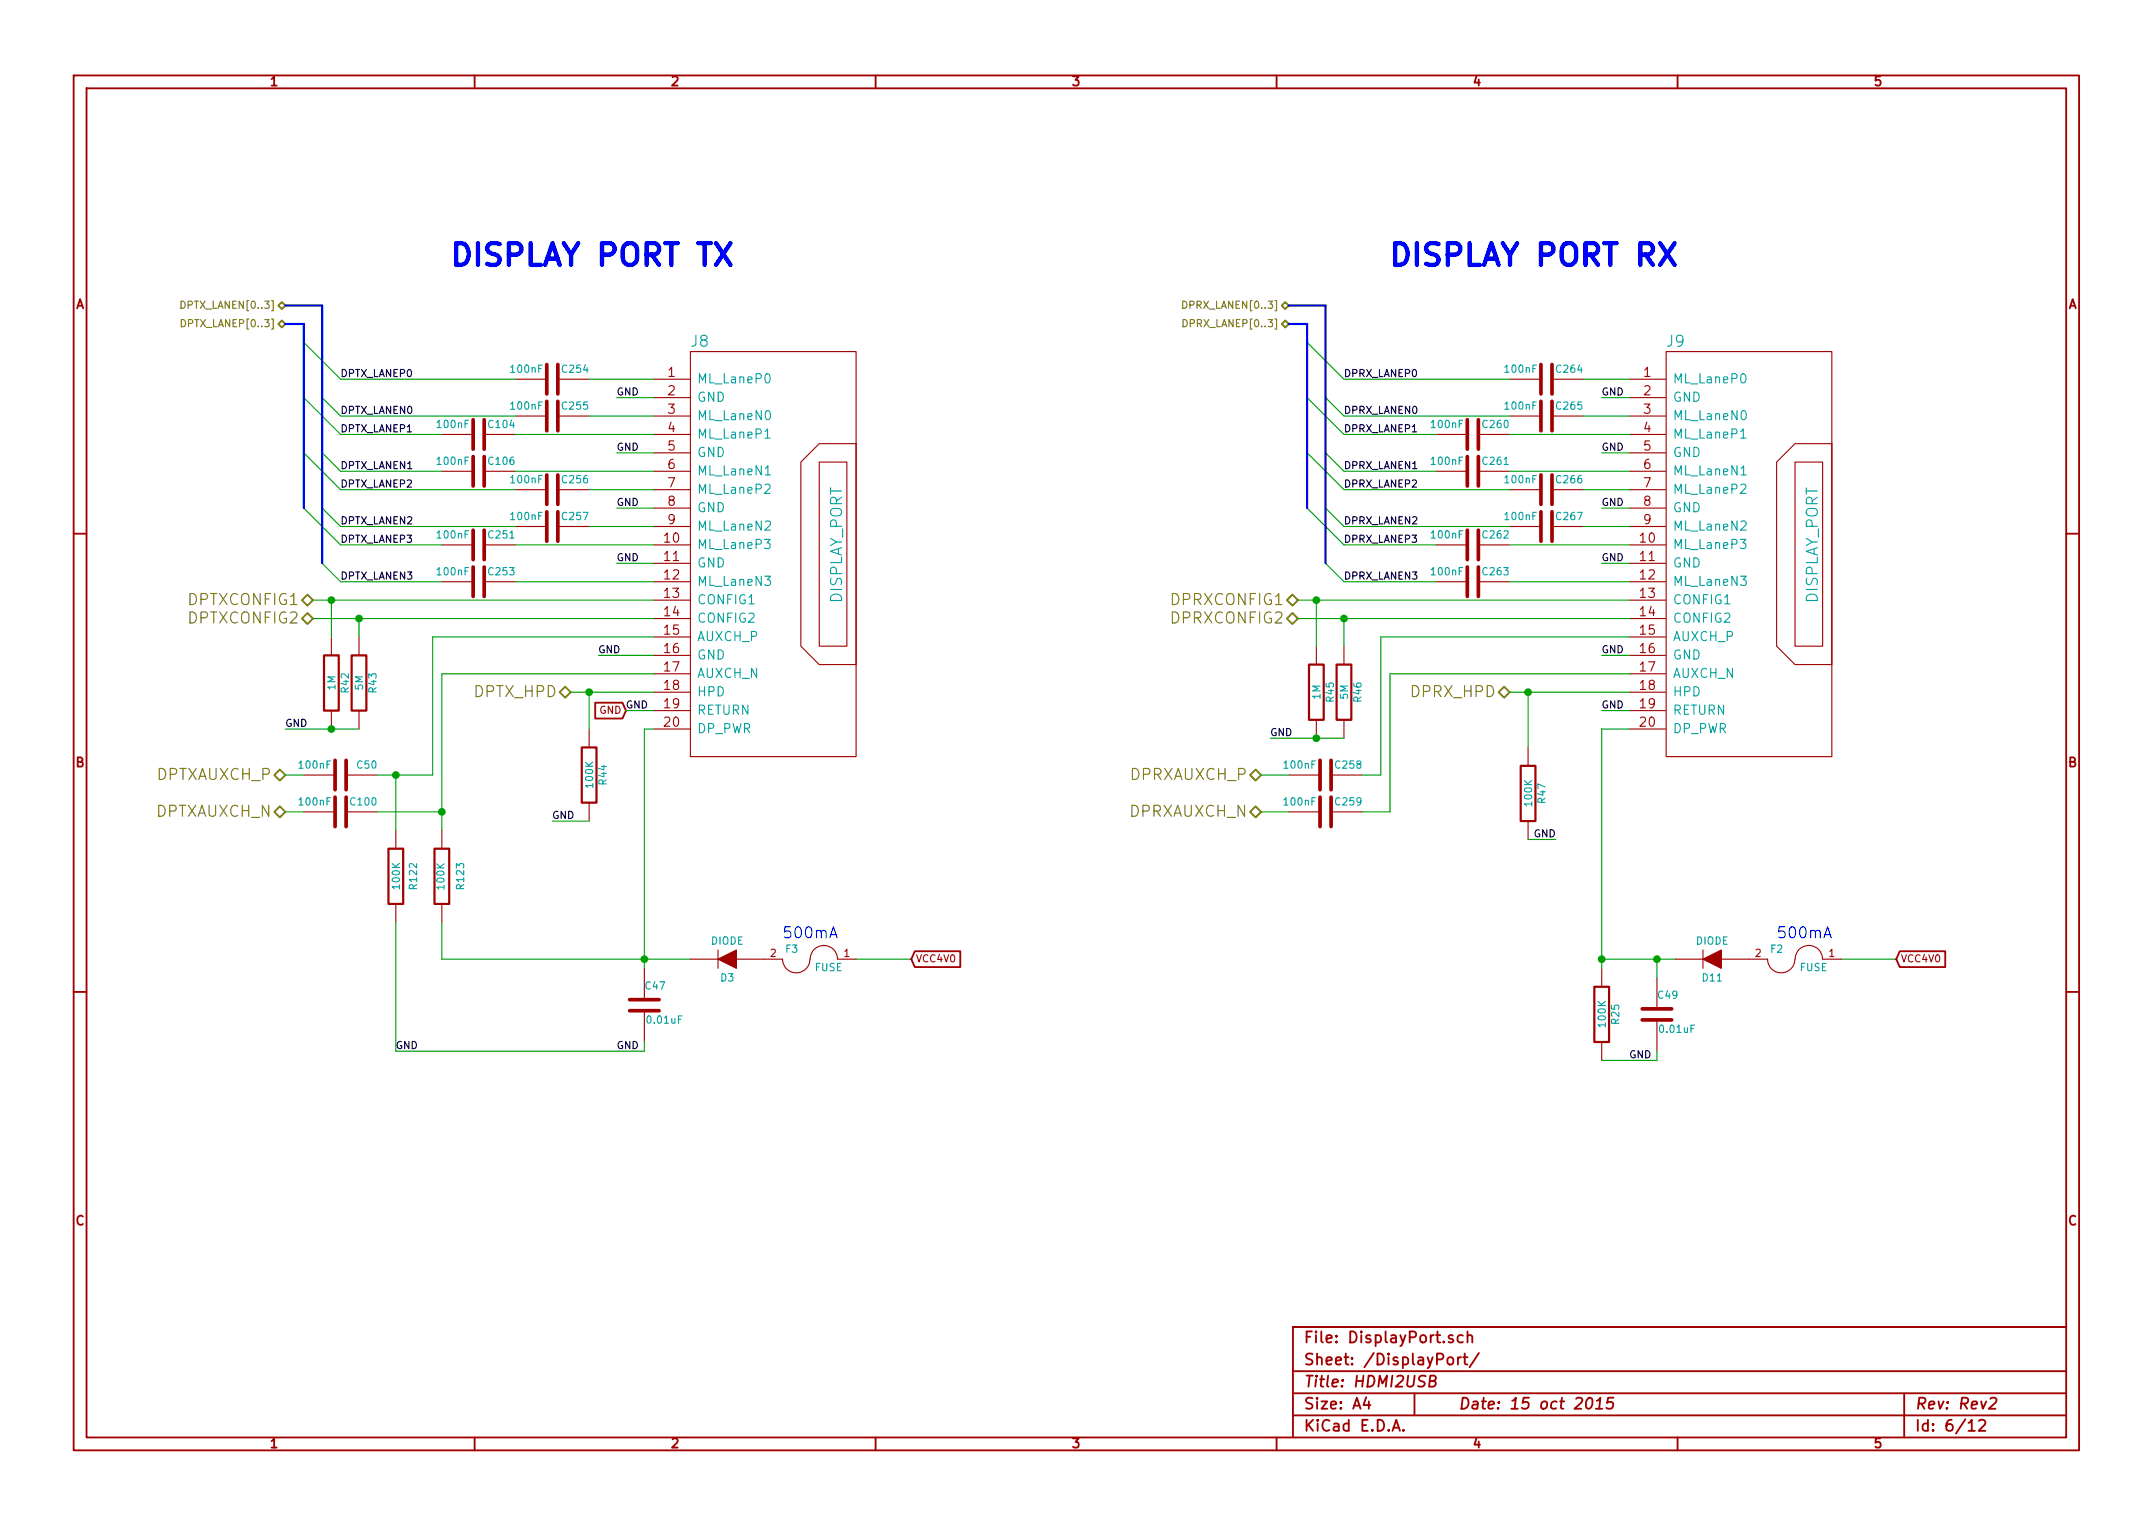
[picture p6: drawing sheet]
<svg xmlns="http://www.w3.org/2000/svg" width="297mm" height="210mm" viewBox="0 0 297 210" stroke-linecap="round" stroke-linejoin="round" font-family="sans-serif">
<g fill="none" stroke="#a00000" stroke-width=".25">
<path d="M10.2 10.4h276.6v189.7h-276.6zM11.9 12.2h273.2v186.1h-273.2zM65.5 10.4v1.8M120.8 10.4v1.8M176.1 10.4v1.8M231.4 10.4v1.8M10.2 73.6h1.7M285.1 73.6h1.7M82.1 96.9h3.8l.5 1.1-.5 1.1h-3.8zM10.2 136.8h1.7M126.2 131.2h6.3v2.2h-6.3l-.5-1.1zM262.1 131.2h6.3v2.2h-6.3l-.5-1.1z"/>
<path d="M285.1 136.8h1.7M65.5 198.3v1.8M120.8 198.3v1.8M176.1 198.3v1.8M178.4 189.2h106.7M178.4 195.3h106.7M178.4 192.2h106.7M188.5 192.8l-.4 1h1M188.8 193.3v1.1M192.1 197.4l.5-1.5 .5 1.5M192.3 197h.7M193.6 197.3h.1l-.1 .1-.1-.1h.1v.1"/>
<path d="M195.1 192.2v3.1M197.3 190.5l.6-.1a.35 .35 0 0 0 .2-.3 .35 .35 0 0 0-.3-.3h-.5l-.1 1.5h.5a.4 .4 0 0 0 .4-.4 .4 .4 0 0 0-.3-.4M199.8 187.4a.42 .42 0 0 1 .4-.2 .42 .42 0 0 1 .3 .3v.5a.43 .43 0 0 1-.4 .3 .43 .43 0 0 1-.4-.3zM200.4 184.3l-.3-.1-.3 .2 .1 .2 .5 .2 .1 .1-.1 .2-.1 .1-.5-.1M201.1 187.2v1.1M201.6 187.2l-.3 .1-.2 .2M201.8 184.3a.48 .48 0 0 0-.6 0l-.1 .6a.48 .48 0 0 0 .7 .2M201.9 187.2h.6M202.1 186.7v1.4l.1 .1 .3 .1M202.5 184.3a.38 .38 0 0 1 .6 .1v.8M202.5 183.7v1.5M204 186.7l-1.3 1.9"/>
<path d="M219.1 192.9a.34 .34 0 0 1 .6 .2 .87 .87 0 0 1-.6 1.3l-.2-.1a1.13 1.13 0 0 1 .2-1.4zM220.2 194.4h.9M220.3 193.3l.5-.5-.2 1.6M222.6 192.8h-.7l-.2 .8 .2-.2 .6 .1 .1 .2-.2 .5a.62 .62 0 0 1-.8 0M231.4 198.3v1.8M262.7 192.2v6.1M271.6 196.3l.4-.4v1.5M271.6 197.4h.9M273 196l.3-.1h.3l.2 .1 .1 .3-.1 .2-.8 .9h.9M274.6 193l.2-.2h.4a.32 .32 0 0 1 .2 .5l-.1 .2-.9 .9h.9M285.1 183.1h-106.7v15.2"/>
</g>
<g fill="none" stroke="#a00000" stroke-width=".15">
<path d="M61 59.9h4.3M66.8 59.9h4.3M71.1 52.3h4.3M71.1 57.4h4.3M77 52.3h4.3M77 57.4h4.3M90.2 52.3h5M90.2 54.9h5M90.2 57.4h5M90.2 59.9h5M95.2 48.5h22.9v55.9h-22.9zM198.1 59.9h4.3"/>
<path d="M204 59.9h4.3M208.3 52.3h4.3M208.3 57.4h4.3M214.1 52.3h4.3M214.1 57.4h4.3M224.8 52.3h5M224.8 54.9h5M224.8 57.4h5M224.8 59.9h5M229.9 48.5h22.8v55.9h-22.8zM61 65h4.3M61 75.2h4.3"/>
<path d="M66.8 65h4.3M66.8 75.2h4.3M71.1 67.6h4.3M71.1 72.6h4.3M77 67.6h4.3M77 72.6h4.3M90.2 62.5h5M90.2 65h5M90.2 67.6h5M90.2 70.1h5M90.2 72.6h5M90.2 75.2h5"/>
<path d="M90.2 77.7h5M110.5 63.7l2.5-2.5h5.1v30.5h-5.1l-2.5-2.6zM113 63.7h3.8v25.4h-3.8zM198.1 65h4.3M198.1 75.2h4.3M204 65h4.3M204 75.2h4.3M208.3 67.6h4.3M208.3 72.6h4.3M214.1 67.6h4.3M214.1 72.6h4.3M224.8 62.5h5"/>
<path d="M224.8 65h5M224.8 67.6h5M224.8 70.1h5M224.8 72.6h5M224.8 75.2h5M224.8 77.7h5M245.1 63.7l2.5-2.5h5.1v30.5h-5.1l-2.5-2.6zM247.6 63.7h3.9v25.4h-3.9zM45.7 87.9v2.5M45.7 98v2.6M49.5 87.9v2.5M49.5 98v2.6"/>
<path d="M61 80.3h4.3M66.8 80.3h4.3M90.2 80.3h5M90.2 82.8h5M90.2 85.3h5M90.2 87.9h5M90.2 90.4h5M90.2 93h5M90.2 95.5h5M90.2 98h5M181.6 89.1v2.6M181.6 99.3v2.5"/>
<path d="M185.4 89.1v2.6M185.4 99.3v2.5M198.1 80.3h4.3M204 80.3h4.3M224.8 80.3h5M224.8 82.8h5M224.8 85.3h5M224.8 87.9h5M224.8 90.4h5M224.8 93h5M224.8 95.5h5M224.8 98h5"/>
<path d="M41.9 106.9h4.3M41.9 112h4.3M47.8 106.9h4.3M47.8 112h4.3M54.6 114.5v2.6M61 114.5v2.6M81.3 100.6v2.5M81.3 110.7v2.6M90.2 100.6h5M177.8 106.9h4.3M177.8 112h4.3M183.6 106.9h4.4"/>
<path d="M183.6 112h4.4M210.8 103.1v2.6M210.8 113.3v2.5M224.8 100.6h5M54.6 124.7v2.5M61 124.7v2.5M88.9 133.6v4.3M88.9 139.4v4.4M95.2 132.3h3.9M99.1 131.1v2.5M101.6 132.3h6.3M108 132.3a1.88 1.88 0 0 0 1.9 1.9 1.88 1.88 0 0 0 1.8-1.9"/>
<path d="M111.8 132.3a1.89 1.89 0 0 1 1.9-1.9 1.89 1.89 0 0 1 1.9 1.9h2.5M221 133.6v2.5M228.6 134.9v4.3M231.1 132.3h3.8M234.9 131.1v2.5M237.5 132.3h6.4a1.88 1.88 0 0 0 1.8 1.9 1.88 1.88 0 0 0 1.9-1.9M247.7 132.3a1.89 1.89 0 0 1 1.9-1.9 1.89 1.89 0 0 1 1.9 1.9h2.5M221 143.8v2.5M228.6 140.7v4.3"/>
</g>
<path d="M105.5 60.4h.7M105.6 65.5h.7M240.2 60.4h.7M240.2 65.5h.7" fill="none" stroke="#00a0a0" stroke-width=".15"/>
<g fill="none" stroke="#808000" stroke-width=".25">
<path d="M38.4 44.7l.5-.5 .5 .5-.5 .5zM38.4 42.2l.5-.5 .5 .5-.5 .4zM177.3 44.2l.5 .5-.5 .5-.5-.5zM177.3 41.7l.5 .5-.5 .4-.5-.4zM41.7 82.8l.7-.8 .8 .8-.8 .8zM41.7 85.3l.7-.7 .8 .7-.8 .8zM77.2 95.5l.8-.8 .7 .8-.7 .8zM177.5 82.8l.8-.8 .8 .8-.8 .8zM177.5 85.3l.8-.7 .8 .7-.8 .8zM207.5 94.7l.8 .8-.8 .8-.7-.8zM37.8 106.9l.8-.7 .8 .7-.8 .8zM38.6 111.2l.8 .8-.8 .8-.8-.8z"/>
<path d="M173.2 106.2l.8 .7-.8 .8-.7-.8zM173.2 111.2l.8 .8-.8 .8-.7-.8z"/>
</g>
<g fill="none" stroke="#00a000" stroke-width=".15">
<path d="M41.9 54.9l5.1 5h14M41.9 47.2l5.1 5.1h24.1M44.4 54.9l2.6 2.5h24.1M71.1 59.9h19.1M81.3 52.3h8.9M81.3 57.4h8.9M85.1 54.9h5.1M180.3 54.9l5.1 5h12.7M180.3 47.2l5.1 5.1h22.9M182.9 54.9l2.5 2.5h22.9M208.3 59.9h16.5M218.4 52.3h6.4"/>
<path d="M218.4 57.4h6.4M221 54.9h3.8M41.9 70.1l5.1 5.1h14M41.9 62.5l5.1 5.1h24.1M44.4 77.7l2.6 2.6h14M44.4 70.1l2.6 2.5h24.1M44.4 62.5l2.6 2.5h14M71.1 65h19.1M71.1 75.2h19.1M81.3 67.6h8.9M81.3 72.6h8.9M85.1 62.5h5.1"/>
<path d="M85.1 70.1h5.1M85.1 77.7h5.1M180.3 70.1l5.1 5.1h12.7M180.3 62.5l5.1 5.1h22.9M182.9 77.7l2.5 2.6h12.7M182.9 70.1l2.5 2.5h22.9M182.9 62.5l2.5 2.5h12.7M208.3 65h16.5M208.3 75.2h16.5M218.4 67.6h6.4M218.4 72.6h6.4M221 62.5h3.8"/>
<path d="M221 70.1h3.8M221 77.7h3.8M43.2 82.8h47M43.2 85.3h47M45.7 82.8v5.1M49.5 85.3v2.6M71.1 80.3h19.1M78.7 95.5h11.5M81.3 95.5v5.1M82.5 90.4h7.7M86.4 98h3.8M90.2 87.9h-30.5v19h-7.6"/>
<path d="M90.2 93h-29.2v21.5M179.1 82.8h45.7M179.1 85.3h45.7M181.6 82.8v6.3M185.4 85.3v3.8M208.3 95.5h16.5M208.3 80.3h16.5M210.8 95.5v7.6M221 98h3.8M221 90.4h3.8M224.8 87.9h-34.3v19h-2.5M224.8 93h-33v19h-3.8"/>
<path d="M39.4 100.6h10.1M39.4 106.9h2.5M39.4 112h2.5M52.1 112h8.9M54.6 106.9v7.6M76.2 113.3h5.1M90.2 100.6h-1.3v33M174 106.9h3.8M174 112h3.8M175.3 101.8h10.1M210.8 115.8h3.8M224.8 100.6h-3.8v33"/>
<path d="M54.6 127.2v17.8h34.3v-1.2M61 127.2v5.1h34.2M118.1 132.3h7.6M221 132.3h10.1M228.6 132.3v2.6M254 132.3h7.6M228.6 145v1.3h-7.6"/>
</g>
<path d="M25 41.5a.5 .5 0 0 1 .6 .5 .5 .5 0 0 1-.6 .5zM25 44.1a.5 .5 0 0 1 .6 .5 .5 .5 0 0 1-.6 .5zM163.2 41.5a.5 .5 0 0 1 .6 .5 .5 .5 0 0 1-.6 .5zM163.2 44.1a.5 .5 0 0 1 .6 .5 .5 .5 0 0 1-.6 .5z" fill="none" stroke="#808000" stroke-width=".15"/>
<path d="M39.4 42.2h5v35.5M39.4 44.7h2.5v25.4M177.8 42.2h5.1v35.5M177.8 44.7h2.5v25.4" fill="none" stroke="#0000c0" stroke-width=".3"/>
<path d="M44.7 90.4h2v7.6h-2zM48.5 90.4h2v7.6h-2zM180.6 91.7h2v7.6h-2zM184.4 91.7h2v7.6h-2zM53.6 117.1h2v7.6h-2zM59.9 117.1h2.1v7.6h-2.1zM80.3 103.1h2v7.6h-2zM209.8 105.7h2v7.6h-2zM220 136.1h2v7.7h-2z" fill="none" stroke="#a00000" stroke-width=".3"/>
<g fill="#00a000" stroke="#00a000" stroke-width=".25">
<circle cx="45.7" cy="82.8" r=".41"/>
<circle cx="49.5" cy="85.3" r=".41"/>
<circle cx="45.7" cy="100.6" r=".41"/>
<circle cx="181.6" cy="82.8" r=".41"/>
<circle cx="185.4" cy="85.3" r=".41"/>
<circle cx="181.6" cy="101.8" r=".41"/>
<circle cx="210.8" cy="95.5" r=".41"/>
<circle cx="81.3" cy="95.5" r=".41"/>
<circle cx="88.9" cy="132.3" r=".41"/>
<circle cx="54.6" cy="106.9" r=".41"/>
<circle cx="61" cy="112" r=".41"/>
<circle cx="221" cy="132.3" r=".41"/>
<circle cx="228.6" cy="132.3" r=".41"/>
</g>
<g fill="#a00000" stroke="#a00000" stroke-width=".15">
<path d="M99.1 132.3l2.5-1.2v2.5z"/>
<path d="M234.9 132.3l2.6-1.2v2.5z"/>
</g>
<path d="M229 33.5l2 3M231 33.5l-2 3" fill="none" stroke="#00f" stroke-width=".61"/>
<path d="M114.5 129.4l.5-1.5 .5 1.5M251.6 129.4l.5-1.5 .6 1.5" fill="none" stroke="#00f" stroke-width=".15"/>
<g fill="none" stroke="#a00000" stroke-width=".51">
<path d="M65.3 57.9v4.1M66.8 57.9v4.1M75.4 50.3v4.1M75.4 55.4v4M77 50.3v4.1M77 55.4v4M202.4 57.9v4.1M204 57.9v4.1M212.6 50.3v4.1M212.6 55.4v4M214.1 50.3v4.1M214.1 55.4v4"/>
<path d="M65.3 63v4.1M65.3 73.1v4.1M65.3 78.2v4.1M66.8 63v4.1M66.8 73.1v4.1M66.8 78.2v4.1M75.4 65.5v4.1M75.4 70.6v4.1M77 65.5v4.1M77 70.6v4.1M202.4 63v4.1M202.4 73.1v4.1"/>
<path d="M202.4 78.2v4.1M204 63v4.1M204 73.1v4.1M204 78.2v4.1M212.6 65.5v4.1M212.6 70.6v4.1M214.1 65.5v4.1M214.1 70.6v4.1M46.2 104.9v4.1M46.2 110v4M47.8 104.9v4.1M47.8 110v4"/>
<path d="M182.1 104.9v4.1M182.1 110v4M183.6 104.9v4.1M183.6 110v4M86.9 139.4h4M86.9 137.9h4M226.6 139.2h4M226.6 140.7h4"/>
</g>
<g font-size="4.2" fill="#00f">
<text x="62.2" y="36.8">DISPLAY PORT TX</text>
<text x="191.8" y="36.8">DISPLAY PORT RX</text>
</g>
<g font-size="2.1" fill="#00a0a0">
<text x="95.4" y="47.9">J8</text>
<text x="230" y="47.9">J9</text>
<text x="116.3" y="83.3" transform="rotate(-90 116.3 83.3)">DISPLAY_PORT</text>
<text x="250.9" y="83.3" transform="rotate(-90 250.9 83.3)">DISPLAY_PORT</text>
</g>
<g font-size="2.1" fill="#808000">
<text x="26.2" y="83.6">DPTXCONFIG1</text>
<text x="161.8" y="83.6">DPRXCONFIG1</text>
<text x="26.2" y="86.1">DPTXCONFIG2</text>
<text x="161.8" y="86.1">DPRXCONFIG2</text>
<text x="65.5" y="96.3">DPTX_HPD</text>
<text x="194.8" y="96.3">DPRX_HPD</text>
<text x="21.6" y="107.7">DPTXAUXCH_P</text>
<text x="156" y="107.7">DPRXAUXCH_P</text>
<text x="21.5" y="112.8">DPTXAUXCH_N</text>
<text x="155.9" y="112.8">DPRXAUXCH_N</text>
</g>
<g font-size="2.1" fill="#00f">
<text x="107.9" y="129.5">500mA</text>
<text x="245.1" y="129.5">500mA</text>
</g>
<g font-size="2.1" fill="#a00000">
<text x="179.9" y="185.4">File: DisplayPort.sch</text>
<text x="179.9" y="191.5">Title: HDMI2USB</text>
<text x="179.9" y="188.4">Sheet: /DisplayPort/</text>
<text x="179.9" y="197.6">KiCad E.D.A.</text>
<text x="179.9" y="194.5">Size: A4</text>
<text x="201.2" y="194.5">Date: 15 oct 2015</text>
<text x="264.2" y="194.5">Rev: Rev2</text>
<text x="264.2" y="197.6">Id: 6/12</text>
</g>
<g font-size="1.8" fill="#a00000">
<text x="37.3" y="11.9">1</text>
<text x="92.7" y="11.9">2</text>
<text x="148" y="11.9">3</text>
<text x="203.3" y="11.9">4</text>
<text x="258.6" y="11.9">5</text>
<text x="10.4" y="42.7">A</text>
<text x="285.3" y="42.7">A</text>
<text x="92.2" y="52.1">1</text>
<text x="226.8" y="52.1">1</text>
<text x="92.2" y="54.6">2</text>
<text x="92.2" y="57.1">3</text>
<text x="92.2" y="59.7">4</text>
<text x="226.8" y="54.6">2</text>
<text x="226.8" y="57.1">3</text>
<text x="226.8" y="59.7">4</text>
<text x="92.2" y="62.2">5</text>
<text x="92.2" y="64.8">6</text>
<text x="226.8" y="62.2">5</text>
<text x="226.8" y="64.8">6</text>
<text x="92.2" y="67.3">7</text>
<text x="92.2" y="69.8">8</text>
<text x="226.8" y="67.3">7</text>
<text x="226.8" y="69.8">8</text>
<text x="91.7" y="74.9">10</text>
<text x="91.7" y="77.5">11</text>
<text x="92.2" y="72.4">9</text>
<text x="226.3" y="74.9">10</text>
<text x="226.3" y="77.5">11</text>
<text x="226.8" y="72.4">9</text>
<text x="91.7" y="80">12</text>
<text x="91.7" y="82.5">13</text>
<text x="226.3" y="80">12</text>
<text x="226.3" y="82.5">13</text>
<text x="91.7" y="85.1">14</text>
<text x="91.7" y="87.6">15</text>
<text x="226.3" y="85.1">14</text>
<text x="226.3" y="87.6">15</text>
<text x="91.7" y="90.2">16</text>
<text x="91.7" y="92.7">17</text>
<text x="91.7" y="95.2">18</text>
<text x="226.3" y="90.2">16</text>
<text x="226.3" y="92.7">17</text>
<text x="226.3" y="95.2">18</text>
<text x="91.7" y="100.3">20</text>
<text x="91.7" y="97.8">19</text>
<text x="226.3" y="100.3">20</text>
<text x="226.3" y="97.8">19</text>
<text x="10.4" y="105.9">B</text>
<text x="285.3" y="105.9">B</text>
<text x="10.4" y="169.1">C</text>
<text x="285.3" y="169.1">C</text>
<text x="37.3" y="199.8">1</text>
<text x="92.7" y="199.8">2</text>
<text x="148" y="199.8">3</text>
<text x="203.3" y="199.8">4</text>
<text x="258.6" y="199.8">5</text>
</g>
<g font-size="1.8" fill="#00a0a0">
<text x="96.2" y="53">ML_LaneP0</text>
<text x="230.8" y="53">ML_LaneP0</text>
<text x="96.2" y="55.5">GND</text>
<text x="96.2" y="58">ML_LaneN0</text>
<text x="230.8" y="55.5">GND</text>
<text x="230.8" y="58">ML_LaneN0</text>
<text x="96.2" y="60.6">ML_LaneP1</text>
<text x="96.2" y="63.1">GND</text>
<text x="96.2" y="65.7">ML_LaneN1</text>
<text x="230.8" y="60.6">ML_LaneP1</text>
<text x="230.8" y="63.1">GND</text>
<text x="230.8" y="65.7">ML_LaneN1</text>
<text x="96.2" y="68.2">ML_LaneP2</text>
<text x="96.2" y="70.7">GND</text>
<text x="230.8" y="68.2">ML_LaneP2</text>
<text x="230.8" y="70.7">GND</text>
<text x="96.2" y="73.3">ML_LaneN2</text>
<text x="96.2" y="75.8">ML_LaneP3</text>
<text x="230.8" y="73.3">ML_LaneN2</text>
<text x="230.8" y="75.8">ML_LaneP3</text>
<text x="96.2" y="78.4">GND</text>
<text x="96.2" y="80.9">ML_LaneN3</text>
<text x="96.2" y="83.4">CONFIG1</text>
<text x="230.8" y="78.4">GND</text>
<text x="230.8" y="80.9">ML_LaneN3</text>
<text x="230.8" y="83.4">CONFIG1</text>
<text x="96.2" y="86">CONFIG2</text>
<text x="96.2" y="88.5">AUXCH_P</text>
<text x="230.8" y="86">CONFIG2</text>
<text x="230.8" y="88.5">AUXCH_P</text>
<text x="96.2" y="91.1">GND</text>
<text x="96.2" y="93.6">AUXCH_N</text>
<text x="230.8" y="91.1">GND</text>
<text x="230.8" y="93.6">AUXCH_N</text>
<text x="96.2" y="101.2">DP_PWR</text>
<text x="96.2" y="96.1">HPD</text>
<text x="96.2" y="98.7">RETURN</text>
<text x="230.8" y="101.2">DP_PWR</text>
<text x="230.8" y="96.1">HPD</text>
<text x="230.8" y="98.7">RETURN</text>
</g>
<g font-size="1.4" fill="#808000">
<text x="25.6" y="42.6">DPTX_LANEN[0..3]</text>
<text x="25.6" y="45.2">DPTX_LANEP[0..3]</text>
<text x="163.8" y="42.6">DPRX_LANEN[0..3]</text>
<text x="163.9" y="45.2">DPRX_LANEP[0..3]</text>
</g>
<g font-size="1.4">
<text x="47" y="52.1">DPTX_LANEP0</text>
<text x="185.4" y="52.1">DPRX_LANEP0</text>
<text x="47" y="59.7">DPTX_LANEP1</text>
<text x="47" y="57.1">DPTX_LANEN0</text>
<text x="85.1" y="54.6">GND</text>
<text x="185.4" y="59.7">DPRX_LANEP1</text>
<text x="185.4" y="57.1">DPRX_LANEN0</text>
<text x="221" y="54.6">GND</text>
<text x="47" y="64.8">DPTX_LANEN1</text>
<text x="85.1" y="62.2">GND</text>
<text x="185.4" y="64.8">DPRX_LANEN1</text>
<text x="221" y="62.2">GND</text>
<text x="47" y="67.3">DPTX_LANEP2</text>
<text x="85.1" y="69.8">GND</text>
<text x="185.4" y="67.3">DPRX_LANEP2</text>
<text x="221" y="69.8">GND</text>
<text x="47" y="74.9">DPTX_LANEP3</text>
<text x="47" y="72.4">DPTX_LANEN2</text>
<text x="85.1" y="77.5">GND</text>
<text x="185.4" y="74.9">DPRX_LANEP3</text>
<text x="185.4" y="72.4">DPRX_LANEN2</text>
<text x="221" y="77.5">GND</text>
<text x="47" y="80">DPTX_LANEN3</text>
<text x="185.4" y="80">DPRX_LANEN3</text>
<text x="82.5" y="90.2">GND</text>
<text x="221" y="90.2">GND</text>
<text x="39.4" y="100.3">GND</text>
<text x="86.4" y="97.8">GND</text>
<text x="175.3" y="101.6">GND</text>
<text x="221" y="97.8">GND</text>
<text x="76.2" y="113">GND</text>
<text x="211.6" y="115.6">GND</text>
<text x="54.6" y="144.8">GND</text>
<text x="85.1" y="144.8">GND</text>
<text x="224.8" y="146">GND</text>
</g>
<g font-size="1.4" fill="#00a0a0">
<text x="70.6" y="51.5">100nF</text>
<text x="77.6" y="51.5">C254</text>
<text x="207.7" y="51.5">100nF</text>
<text x="214.8" y="51.5">C264</text>
<text x="60.4" y="59.1">100nF</text>
<text x="67.5" y="59.1">C104</text>
<text x="70.6" y="56.6">100nF</text>
<text x="77.6" y="56.6">C255</text>
<text x="197.6" y="59.1">100nF</text>
<text x="204.6" y="59.1">C260</text>
<text x="207.7" y="56.6">100nF</text>
<text x="214.8" y="56.6">C265</text>
<text x="60.4" y="64.2">100nF</text>
<text x="67.5" y="64.2">C106</text>
<text x="197.6" y="64.2">100nF</text>
<text x="204.6" y="64.2">C261</text>
<text x="70.6" y="66.7">100nF</text>
<text x="70.6" y="71.8">100nF</text>
<text x="77.6" y="66.7">C256</text>
<text x="77.6" y="71.8">C257</text>
<text x="207.7" y="66.7">100nF</text>
<text x="207.7" y="71.8">100nF</text>
<text x="214.8" y="66.7">C266</text>
<text x="214.8" y="71.8">C267</text>
<text x="60.4" y="74.3">100nF</text>
<text x="67.5" y="74.3">C251</text>
<text x="197.6" y="74.3">100nF</text>
<text x="204.6" y="74.3">C262</text>
<text x="60.4" y="79.4">100nF</text>
<text x="67.5" y="79.4">C253</text>
<text x="197.6" y="79.4">100nF</text>
<text x="204.6" y="79.4">C263</text>
<text x="46.3" y="95.2" transform="rotate(-90 46.3 95.2)">1M</text>
<text x="48.2" y="95.5" transform="rotate(-90 48.2 95.5)">R42</text>
<text x="50.1" y="95.2" transform="rotate(-90 50.1 95.2)">5M</text>
<text x="52" y="95.5" transform="rotate(-90 52 95.5)">R43</text>
<text x="182.2" y="96.4" transform="rotate(-90 182.2 96.4)">1M</text>
<text x="184.1" y="96.8" transform="rotate(-90 184.1 96.8)">R45</text>
<text x="186" y="96.4" transform="rotate(-90 186 96.4)">5M</text>
<text x="187.9" y="96.8" transform="rotate(-90 187.9 96.8)">R46</text>
<text x="41.4" y="106.1">100nF</text>
<text x="49.3" y="106.1">C50</text>
<text x="177.2" y="106.1">100nF</text>
<text x="184.3" y="106.1">C258</text>
<text x="41.4" y="111.2">100nF</text>
<text x="48.4" y="111.2">C100</text>
<text x="81.9" y="108.6" transform="rotate(-90 81.9 108.6)">100K</text>
<text x="83.7" y="108.2" transform="rotate(-90 83.7 108.2)">R44</text>
<text x="177.2" y="111.2">100nF</text>
<text x="184.3" y="111.2">C259</text>
<text x="211.4" y="111.1" transform="rotate(-90 211.4 111.1)">100K</text>
<text x="213.3" y="110.8" transform="rotate(-90 213.3 110.8)">R47</text>
<text x="55.2" y="122.5" transform="rotate(-90 55.2 122.5)">100K</text>
<text x="57.6" y="122.6" transform="rotate(-90 57.6 122.6)">R122</text>
<text x="61.4" y="122.6" transform="rotate(-90 61.4 122.6)">100K</text>
<text x="64.1" y="122.6" transform="rotate(-90 64.1 122.6)">R123</text>
<text x="98.1" y="130.4">DIODE</text>
<text x="108.4" y="131.5">F3</text>
<text x="234" y="130.4">DIODE</text>
<text x="244.3" y="131.5">F2</text>
<text x="89.1" y="136.6">C47</text>
<text x="99.4" y="135.5">D3</text>
<text x="112.4" y="134">FUSE</text>
<text x="228.8" y="137.8">C49</text>
<text x="234.9" y="135.5">D11</text>
<text x="248.3" y="134">FUSE</text>
<text x="89.4" y="141.3">0.01uF</text>
<text x="221.6" y="141.6" transform="rotate(-90 221.6 141.6)">100K</text>
<text x="223.4" y="141.2" transform="rotate(-90 223.4 141.2)">R25</text>
<text x="229.1" y="142.5">0.01uF</text>
</g>
<g font-size="1.4" fill="#a00000">
<text x="82.7" y="98.5">GND</text>
<text x="106.3" y="132.1">2</text>
<text x="116.5" y="132.1">1</text>
<text x="126.4" y="132.8">VCC4V0</text>
<text x="242.2" y="132.1">2</text>
<text x="252.3" y="132.1">1</text>
<text x="262.3" y="132.8">VCC4V0</text>
</g>
</svg>
